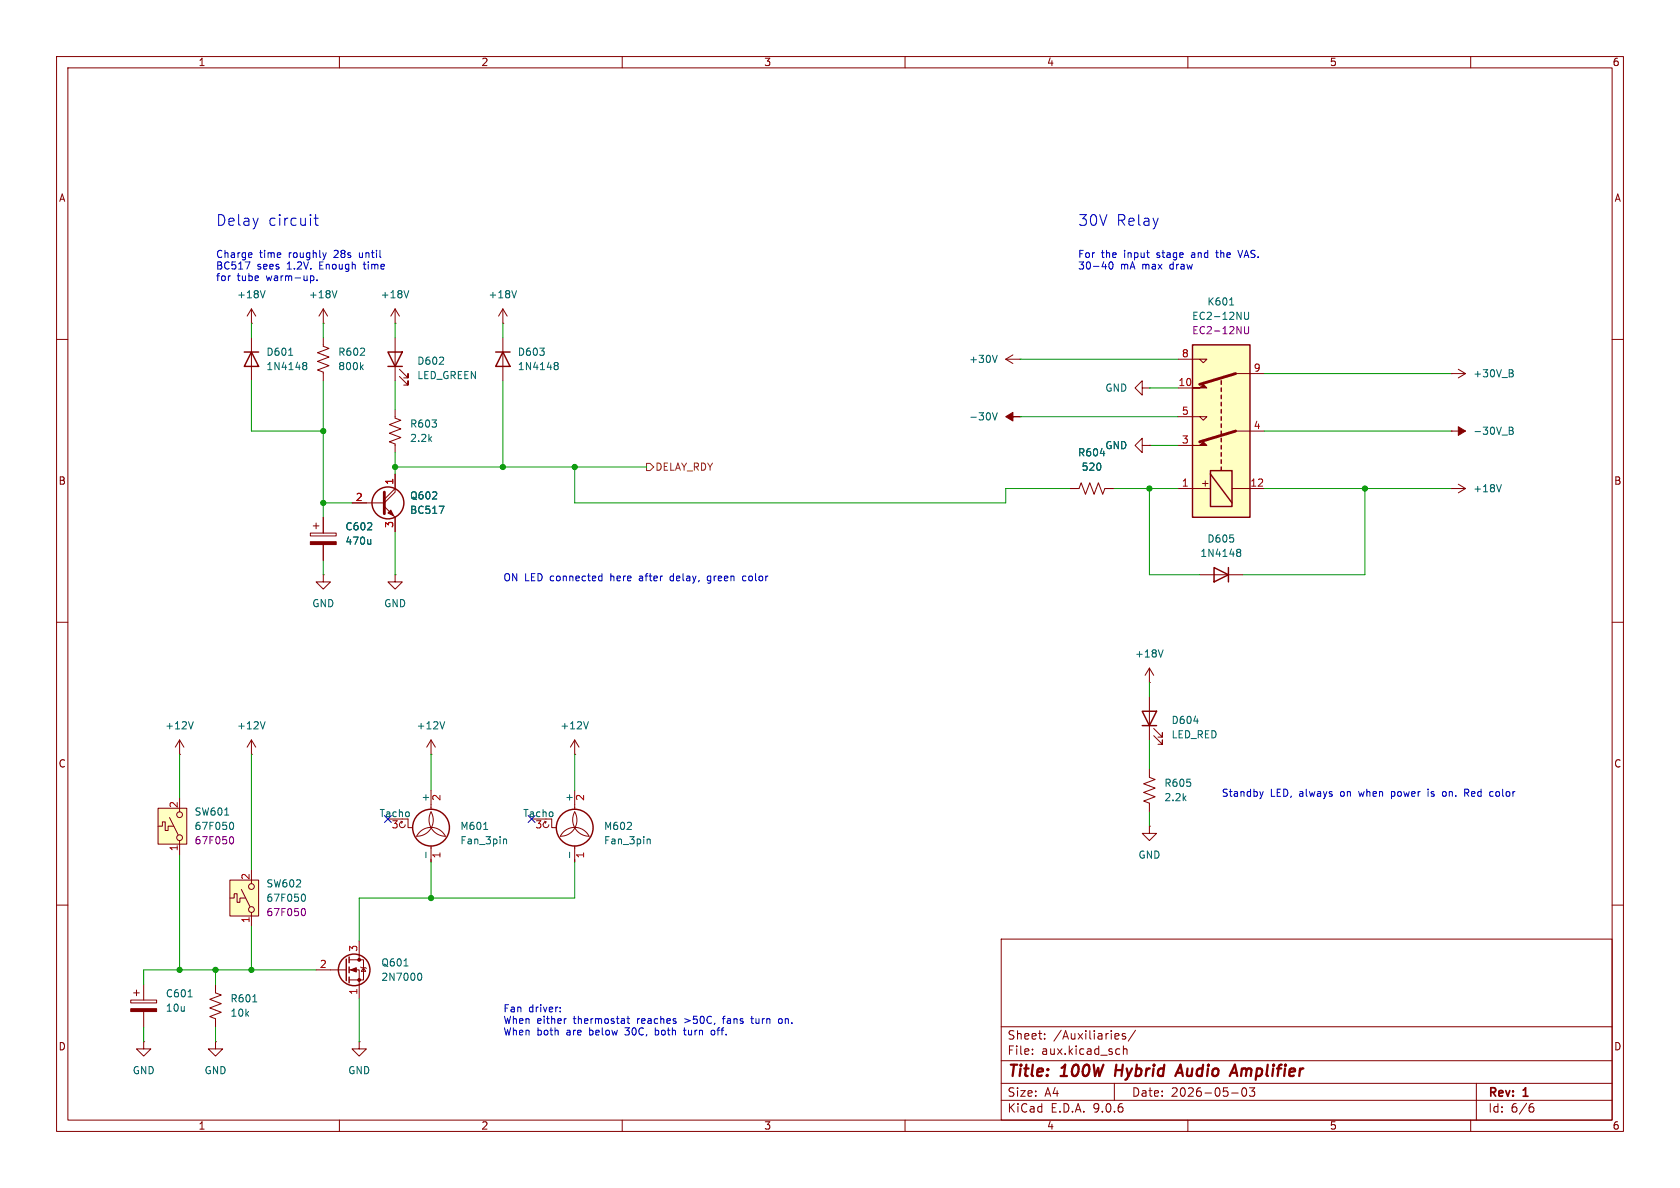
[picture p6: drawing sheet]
<svg xmlns="http://www.w3.org/2000/svg" width="297mm" height="210mm" viewBox="0 0 297 210" stroke-linecap="round" stroke-linejoin="round" font-family="sans-serif">
<g fill="none" stroke="#840000" stroke-width=".18">
<path d="M10 10h277v190h-277zM12 12h273v186h-273zM60 10v2M110 10v2M160 10v2M210 10v2M260 10v2M44.4 59.7v7.6M10 60h2M285 60h2M10 110h2M57.1 101.6v1.3h1.3l-1.3 1.2-1.2-1.2h1.2"/>
<path d="M57.1 101.6h.1M285 110h2M31.7 133.4h.1M31.7 130.8l-.7 1.3M31.7 130.8l.8 1.3M31.7 130.8v2.6M76.2 139.7v3.4M101.6 133.4h.1M101.6 130.8l-.8 1.3M101.6 130.8l.8 1.3M101.6 130.8v2.6M70.9 145.2l.2 .1"/>
<path d="M71.1 145.3l-.3 .1-.2 .2 .2 .6 .5 .1 .2-.2 .1-.3M71.1 145.3l-.1 .2M72.1 144.8v1.5h.8M76.2 143.5a2.86 2.86 0 0 1-2.5 4.3 2.84 2.84 0 0 1 2.5-1.5 2.84 2.84 0 0 1 2.5 1.5 2.92 2.92 0 0 1-2.5-4.3zM76.2 149.6v2.8M10 160h2M177 166h108v32h-108zM285 160h2M60 198v2M110 198v2M160 198v2M177 194.5h108"/>
<path d="M177 191.5h108M177 187.5h108M177 181.5h108M182.5 186.3v.1M182.5 185.5v.1M184.7 183.6v.1M184.7 182.8v.1M197 191.5v3M197.6 182.7l.2 .4-.7 .1M197.7 183.6l-.1 .1M197.8 185.4l.2 .1M198 186.3l-.2 .1"/>
<path d="M198.6 184.9v1.5M198.6 185.5l.2-.1 .4 .1v.9M199 182.8l-.4-.1-.2 .2 .1 .2 .5 .2v.3h-.6M200.7 182.1l-1.2 2M210 198v2M217.7 193.2h1.2M219.7 192.4a.81 .81 0 0 0 .3 1.4l.2-.1 .2-.5-.2-.8M221.8 192.3l-.5 .6 .4 .1v.7l-.2 .1h-.4l-.2-.1M260 198v2M261 191.5v6.5M270.6 195.7h.4l.2 .3-.1 .5-.5 .1M271 195.1l-.4 .1"/>
</g>
<path d="M197.4 188.2l-.3 2M207.8 190.2l.9-2 .4 2M208 189.6h1M218.3 188.2l.4 2" fill="none" stroke="#840000" stroke-width=".4"/>
<g fill="none" stroke="#840000" stroke-width=".25">
<path d="M43.2 62.2h2.5M44.4 62.2l1.3 2.6h-2.5z"/>
<circle cx="76.2" cy="146.3" r="3.3"/>
</g>
<path d="M51 62.8h.8M53.6 64.6h.2M53.6 64.1h.4l.2 .1v.2l-.2 .2M53.8 64.6h.2M53.8 64.6l-.2 .1M54 64.6l.2 .3v.3l-.2 .1h-.4M34.2 127.6l-.5 1.2M104 127.6l-.4 1.2M75.3 150.6v1M85.5 146.6h.7M89.1 148.4h.4l.1 .8" fill="none" stroke="#006464" stroke-width=".18"/>
<path d="M27.9 142.9h5.1v6.3h-5.1z" fill="#ffffc2"/>
<g fill="none" stroke="#840000" stroke-width=".18">
<path d="M54.9 94.2h4.5v.5h-4.5zM55.4 93h1M55.9 92.5v1M57.1 91.4v2.8M57.1 96.3v2.8M67.9 89.5l1.9 1.9v2.6M69.8 86.4v.6l-1.9 1.9h-5.7M69.8 86.4l-1.9 1.9M69.8 83.8v2.6M69.8 101.6v1.3h1.3l-1.3 1.2-1.2-1.2h1.2M69.8 101.6h.1M44.4 133.4h.1"/>
<path d="M44.4 130.8l-.7 1.3M44.4 130.8l.8 1.3M44.4 130.8v2.6M27.9 142.9h5.1v6.3h-5.1zM27.9 146.1h.8v-.8h.5v1.5h.5v-.7h1M30 144.5l1.5 3.1M31.7 141v2.5M31.7 148.6v2.5"/>
<circle cx="31.8" cy="148.1" r=".51"/>
<circle cx="31.8" cy="144" r=".51"/>
</g>
<path d="M65.5 95.4v.8M65.5 96.1l-.1 .1M77.6 89.5h.9l-.6 1.2M46.9 127.6l-.5 1.2M39.7 144.1h.7M40.8 145.4h.1a.68 .68 0 0 1 .4 .6 .68 .68 0 0 1-.4 .6h-.1" fill="none" stroke="#006464" stroke-width=".18"/>
<path d="M40.8 148l.1-.1a.68 .68 0 0 1 .4 .6 .68 .68 0 0 1-.4 .7l-.1-.1" fill="none" stroke="#840084" stroke-width=".18"/>
<g fill="#840000" stroke="#840000" stroke-width=".18">
<path d="M54.9 95.8h4.5v.5h-4.5z"/>
<path d="M68.6 90.7l.5-.5 .5 1z"/>
</g>
<path d="M67.9 87v3.8" fill="none" stroke="#840000" stroke-width=".51"/>
<circle cx="68.6" cy="88.9" r="2.82" fill="none" stroke="#840000" stroke-width=".25"/>
<path d="M210.8 61h10.2v30.4h-10.2z" fill="#ffffc2"/>
<g fill="none" stroke="#840000" stroke-width=".25">
<path d="M68.6 62.2h2.5l-1.3 2.6zM68.6 64.8h2.5M87.6 62.2h2.6M88.9 62.2l1.3 2.6h-2.6zM210.8 61h10.2v30.4h-10.2zM215.9 67.3v.6M215.9 68.6v.6M215.9 69.9v.6M215.9 71.1v.7M215.9 72.4v.6M215.9 73.7v.6M215.9 74.9v.7"/>
<path d="M215.9 76.2v.6M215.9 77.5v.6M215.9 78.7v.7M214 83.2h3.8v6.3h-3.8zM214 83.8l3.8 5.1M215.9 80v.6M215.9 81.3v.6M215.9 82.6v.6M214.6 100.3l2.6 1.3-2.6 1.3zM217.2 100.3v2.6M201.9 125.7h2.6l-1.3 2.6zM201.9 128.3h2.6"/>
<path d="M61.2 169.5v3.9M61.7 169.2v1M61.7 170.9v1.1M61.7 172.7v1"/>
<circle cx="101.6" cy="146.3" r="3.3"/>
<circle cx="62.6" cy="171.4" r="2.79"/>
</g>
<g fill="none" stroke="#840000" stroke-width=".18">
<path d="M44.4 57.2h.1M44.4 54.6l-.7 1.3M44.4 54.6l.8 1.3M44.4 54.6v2.6M57.1 59.7v1.5l1.1 .4-2.1 .8 2.1 .7-2.1 .8 2.1 .7-2.1 .8 1 .4v1.5M57.1 57.2h.1M57.1 54.6v2.6M57.1 54.6l-.7 1.3M57.1 54.6l.8 1.3M69.8 57.2h.1M69.8 54.6v2.6M69.8 59.7v7.6"/>
<path d="M69.8 54.6l-.7 1.3M69.8 54.6l.8 1.3M88.9 57.2h.1M88.9 54.6l-.8 1.3M88.9 54.6l.8 1.3M88.9 54.6v2.6M88.9 59.7v7.6M69.8 72.4v1.5l1.1 .4-2.1 .8 2.1 .7-2.1 .8 2.1 .7-2.1 .8 1 .4v1.5M70.6 66.5l1.5 1.6v-.8v.8h-.7M70.6 65.3l1.5 1.5v-.8v.8h-.7M177.8 63.5h2.5M177.8 63.5l1.3 .8"/>
<path d="M179.1 62.7l-1.3 .8M180.3 63.5h.1M180.3 73.7h.1M201.9 78.7v-1.2l-1.2 1.2 1.2 1.3v-1.3h1.3M201.9 68.6v-1.3l-1.2 1.3 1.2 1.3v-1.3h1.3M203.2 78.7h.1M203.2 68.6h.1M208.3 73.7h5.1l-.7 .6-.6-.6M208.3 63.5h5.1l-.7 .6-.6-.6M208.3 78.7h2.5M208.3 68.6h2.5M218.4 76.2h5.1"/>
<path d="M218.4 66h5.1M256.5 66h.1M256.5 76.2h.1M256.5 76.2h2.6M256.5 66h2.6M257.8 65.3l1.3 .7M259.1 66l-1.3 .8M189.2 86.4h1.6l.3-1.1 .8 2.1 .8-2.1 .7 2.1 .8-2.1 .7 2.1 .4-1h1.5M208.3 86.4h5.7M217.8 86.4h5.7M256.5 86.4h.1M256.5 86.4h2.6"/>
<path d="M257.8 85.6l1.3 .8M259.1 86.4l-1.3 .7M203.2 118.1l-.8 1.3M203.2 118.1l.8 1.3M203.2 118.1v2.6M212.1 101.6h7.6M101.6 139.7v3.4M203.2 120.7h.1M203.2 135.9v1.5l1 .4-2 .8 2 .7-2 .8 2 .7-2 .8 1 .4v1.5M203.2 123.2v7.6M204 130l1.5 1.6v-.8v.8h-.8M204 128.8l1.5 1.5v-.8v.8h-.8"/>
<path d="M96.3 145.2l.2 .1M96.5 145.3l-.3 .1-.2 .2 .2 .6 .5 .1 .2-.2 .1-.3M96.5 145.3l-.1 .2M97.5 144.8v1.5h.8M101.6 143.5a2.86 2.86 0 0 1-2.5 4.3 2.84 2.84 0 0 1 2.5-1.5 2.84 2.84 0 0 1 2.5 1.5 2.92 2.92 0 0 1-2.5-4.3zM101.6 149.6v2.8M23.1 176.8h4.6v.5h-4.6zM23.6 175.5h1M24.1 175v1M25.4 174v2.8M25.4 178.8v2.8M38.1 174v1.5l1 .4-2 .8 2 .7-2 .8 2 .7-2 .8 1 .4v1.5"/>
<path d="M55.9 171.5h5.3M61.7 169.7h2.6v3.5h-2.6M61.7 171.5h1.8v5M63.5 166.4v3.3M63.8 170.9l.1 .2h.7l.2 .1M64.3 171.1l.3 .6h-.7zM25.4 184.2v1.2h1.3l-1.3 1.3-1.3-1.3h1.3M25.4 184.2h.1M38.1 184.2v1.2h1.3l-1.3 1.3-1.3-1.3h1.3M38.1 184.2h.1M63.5 184.2v1.2h1.3l-1.3 1.3-1.3-1.3h1.3M63.5 184.2h.1"/>
</g>
<g fill="#840000" stroke="#840000" stroke-width=".18">
<path d="M210.8 78.7h1.3l.6-.6 .7 .6z"/>
<path d="M210.8 68.6h1.3l.6-.7 .7 .7z"/>
<path d="M177.8 73.7l1.3-.8v.8h1.2h-1.2v.7z"/>
<path d="M62 171.5l1-.4v.7z"/>
<path d="M257.8 75.4l1.3 .8-1.3 .8z"/>
<path d="M23.1 178.3h4.6v.5h-4.6z"/>
<circle cx="63.5" cy="169.7" r=".25"/>
<circle cx="63.5" cy="173.2" r=".25"/>
</g>
<path d="M218.4 76.2l-6.3 1.9M218.4 66l-6.3 1.9" fill="none" stroke="#840000" stroke-width=".51"/>
<g fill="none" stroke="#006464" stroke-width=".18">
<path d="M46.9 51.4l-.5 1.2M59.6 51.4l-.5 1.2M72.3 51.4l-.5 1.2M91.3 51.4l-.4 1.2M217.4 53.9h.7M220 55.2v1l.3 .3 .3-.1 .1-.2v-1M63.9 64.9l.3 .4M64.2 64.5l-.5 .5M98.1 64.6h.1M98.1 64.1h.3l.2 .1 .1 .2-.3 .2M98.2 64.6h.2M98.2 64.6l-.1 .1"/>
<path d="M98.4 64.6l.3 .3-.1 .3-.2 .1h-.3M175.5 73l.4 1.2 .4-1.2M176.3 62.8l-.4 1.3M266.8 75.5h.4l.3 .3-.3 .3 .3 .1v.3l-.2 .3h-.5zM266.8 76.1h.4M267.2 65.3l.3 .3-.3 .4 .3 .1v.3l-.2 .2h-.5M194.5 80.2h.8M218.7 97.6h.2M218.7 97.2l.4-.1 .2 .1v.2l-.2 .2M218.9 97.6h.2M218.9 97.6l-.2 .1M219.1 97.6l.2 .3v.3l-.2 .2-.4-.1"/>
<path d="M265.4 85.7l-.4 1.2M205.6 114.9l-.4 1.2M211.1 127.5h.7M100.7 150.6v1M114.5 148.4h.4l.1 .8M33.3 176.2h.7M44.7 177.1h.7M71.4 170.8h.7M74 172.1l.1-.1a.68 .68 0 0 1 .5 .7 .68 .68 0 0 1-.5 .6l-.1-.1"/>
</g>
<path d="M220 57.7v1.1l.3 .2 .3-.1 .1-.1v-1.1" fill="none" stroke="#840084" stroke-width=".18"/>
<path d="M40.6 155.6h5.1v6.3h-5.1z" fill="#ffffc2"/>
<g fill="none" stroke="#840000" stroke-width=".18">
<path d="M203.2 78.7h.1M57.1 91.4v2.8M57.1 96.3v2.8M62.2 88.9h2.6M69.8 83.8v2.6M69.8 91.4v2.6M189.2 86.4h1.3M195.6 86.4h1.2M76.2 133.4h.1M76.2 130.8l-.8 1.3M76.2 130.8l.8 1.3M76.2 130.8v2.6"/>
<path d="M40.6 155.6h5.1v6.3h-5.1zM40.6 158.8h.8v-.8h.5v1.5h.5v-.7h1M42.7 157.2l1.5 3.1M44.4 153.7v2.5M203.2 146.1v1.2h1.3l-1.3 1.3-1.3-1.3h1.3M203.2 146.1h.1M44.4 161.3v2.5"/>
<circle cx="44.5" cy="156.7" r=".51"/>
<circle cx="44.5" cy="160.8" r=".51"/>
</g>
<path d="M65.5 95.4v.8M65.5 96.1l-.1 .1M77.6 89.5h.9l-.6 1.2M194.5 80.2h.8M78.6 127.6l-.4 1.2M53.5 158.1h.1a.68 .68 0 0 1 .4 .6 .68 .68 0 0 1-.4 .6h-.1" fill="none" stroke="#006464" stroke-width=".18"/>
<path d="M53.5 160.7l.1-.1a.68 .68 0 0 1 .4 .6 .68 .68 0 0 1-.4 .7l-.1-.1" fill="none" stroke="#840084" stroke-width=".18"/>
<path d="M114.3 81.9h.6l.7 .7-.7 .6h-.6z" fill="none" stroke="#725600" stroke-width=".18"/>
<g fill="none" stroke="#009600" stroke-width=".18">
<path d="M44.4 57.2v2.5M57.1 57.2v2.5M69.8 57.2v2.5M88.9 57.2v2.5M44.4 67.3v8.9h12.7M57.1 67.3v24.1M69.8 67.3v5.1M88.9 67.3v15.3M180.3 63.5h28M180.3 73.7h28M203.2 78.7h5.1M203.2 68.6h5.1"/>
<path d="M223.5 76.2h33M223.5 66h33M57.1 99.1v2.5M57.1 88.9h5.1M69.8 80v3.8M69.8 94v7.6M69.8 82.6h44.5M101.6 82.6v6.3h76.2v-2.5h11.4M196.8 86.4h11.5M203.2 86.4v15.2h8.9M223.5 86.4h33M241.3 86.4v15.2h-21.6"/>
<path d="M31.7 133.4v7.6M44.4 133.4v20.3M76.2 133.4v6.3M101.6 133.4v6.3M203.2 120.7v2.5M203.2 130.8v5.1M31.7 151.1v20.4M76.2 152.4v6.4M101.6 152.4v6.4h-38.1v7.6M203.2 143.5v2.6M38.1 171.5v2.5M44.4 163.8v7.7"/>
<path d="M55.9 171.5h-30.5v2.5M63.5 176.5v7.7M25.4 181.6v2.6M38.1 181.6v2.6"/>
</g>
<path d="M68 144.2l1.2 1.2M69.2 144.2l-1.2 1.2M93.4 144.2l1.2 1.2M94.6 144.2l-1.2 1.2" fill="none" stroke="#000084" stroke-width=".18"/>
<g fill="none" stroke="#0000c2" stroke-width=".18">
<path d="M55.5 38.6h.8M55.8 37.9v1.7l.1 .1 .4 .1M44.2 46.3l-.6 1.3M44.4 44.7l.1 .3-.6 .1M44.5 45.5h-.1M55 48.8h.4l.1 .2-.1 .5-.4 .1M56 49.5v.1M57.7 44.7l-.3 .8M194.8 47.1h.8M196.1 46.5l-.1 .6 .2 .3 .1 .2 .4-.3v-.8M214.9 44.7h.5M215.1 44.3l.1 1.2"/>
<path d="M218.8 44.3l.5 1.2M105.9 102.6h.5M105.9 101.9h.5M106.4 101.4v1.3M118.6 101.9l-.1 .2 .1 .5M125.1 103l.3 .1M125.5 101.8l-.3 .1-.2 .2 .1 .5 .4 .1M131.9 101.9l-.4-.1-.2 .3 .1 .5h.5M222.7 139.9l.3 .9M223.3 139.9l-.3 .9M246 139.9v1.3M246.1 139.9l-.1 .1"/>
<path d="M252.5 139.5v.1M252.5 139.9v.9M255.6 140l-.4-.1-.1 .1M263.8 139.9l.2 .1M223 140.8l-.1 .3M246 140.7l.1 .1M255.1 140.7l.1 .1 .4-.1M258.9 140.2l.6-.1 .2-.2-.1-.3-.7-.1v1.3M259.2 140.2l.5 .6M264 140.7l-.2 .1M99 178.8v.1M99 178.1v.1"/>
<path d="M111 179.6v1.1l.3 .2M127.9 179.7v1.2M132.9 179.6v1.1l.3 .2M100.1 180.1h-.2M110.8 180.1h.5M115.9 181.7v1.3M115.9 182.9l.1 .1M116 182.1l-.1 .1M120.8 182.1h.5M121 181.7v1.1l.3 .2M125.8 182.2l-.1 .2 .1 .4 .2 .2 .3-.1M127.7 180.1h.5"/>
<path d="M132.7 180.1h.5M138.2 180.1h-.3l-.3 .2 .1 .5 .2 .1h.3"/>
</g>
<g fill="#009600" stroke="#009600" stroke-width=".18">
<circle cx="38.1" cy="171.5" r=".46"/>
<circle cx="76.2" cy="158.8" r=".46"/>
<circle cx="31.7" cy="171.5" r=".46"/>
<circle cx="44.4" cy="171.5" r=".46"/>
<circle cx="203.2" cy="86.4" r=".46"/>
<circle cx="241.3" cy="86.4" r=".46"/>
<circle cx="57.1" cy="76.2" r=".46"/>
<circle cx="57.1" cy="88.9" r=".46"/>
<circle cx="69.8" cy="82.6" r=".46"/>
<circle cx="88.9" cy="82.6" r=".46"/>
<circle cx="101.6" cy="82.6" r=".46"/>
</g>
<g font-size="2.8" fill="#840000">
<text x="178" y="190.9">Title:</text>
<text x="187.7" y="190.9">100W</text>
<text x="198" y="190.9">Hybrid</text>
<text x="209.7" y="190.9">Audio</text>
<text x="220.2" y="190.9">Amplifier</text>
</g>
<g font-size="2.7" fill="#0000c2">
<text x="38.1" y="40.2">Delay</text>
<text x="47.3" y="40.2">circuit</text>
<text x="190.5" y="40.2">30V</text>
<text x="197.3" y="40.2">Relay</text>
</g>
<g font-size="2.1" fill="#840000">
<text x="178" y="184">Sheet:</text>
<text x="186.2" y="184">/Auxiliaries/</text>
<text x="178" y="186.7">File:</text>
<text x="184.1" y="186.7">aux.kicad_sch</text>
<text x="178" y="196.9">KiCad</text>
<text x="178" y="194.1">Size:</text>
<text x="184.7" y="194.1">A4</text>
<text x="185.7" y="196.9">E.D.A.</text>
<text x="193.3" y="196.9">9.0.6</text>
<text x="200" y="194.1">Date:</text>
<text x="207" y="194.1">2026-05-03</text>
<text x="263" y="194.3">Rev:</text>
<text x="263" y="196.9">Id:</text>
<text x="267.1" y="196.9">6/6</text>
<text x="269.4" y="194.3">1</text>
</g>
<g font-size="1.8" fill="#840000">
<text x="35" y="11.9">1</text>
<text x="85" y="11.9">2</text>
<text x="135" y="11.9">3</text>
<text x="185" y="11.9">4</text>
<text x="235" y="11.9">5</text>
<text x="285" y="11.9">6</text>
<text x="10.3" y="35.9">A</text>
<text x="285.3" y="35.9">A</text>
<text x="10.3" y="85.9">B</text>
<text x="213.8" y="86.4" transform="rotate(-90 213.8 86.4)">+</text>
<text x="285.3" y="85.9">B</text>
<text x="10.3" y="135.9">C</text>
<text x="285.3" y="135.9">C</text>
<text x="10.3" y="185.9">D</text>
<text x="285.3" y="185.9">D</text>
<text x="35" y="199.9">1</text>
<text x="85" y="199.9">2</text>
<text x="135" y="199.9">3</text>
<text x="185" y="199.9">4</text>
<text x="235" y="199.9">5</text>
<text x="285" y="199.9">6</text>
</g>
<g font-size="1.8" fill="#0000c2">
<text x="38.1" y="45.9">Charge</text>
<text x="38.1" y="48">BC517</text>
<text x="45.4" y="48">sees</text>
<text x="45.9" y="45.9">time</text>
<text x="50.8" y="48">1.2V.</text>
<text x="51.1" y="45.9">roughly</text>
<text x="56.7" y="48">Enough</text>
<text x="59.3" y="45.9">28s</text>
<text x="63.9" y="45.9">until</text>
<text x="64.8" y="48">time</text>
<text x="190.5" y="45.9">For</text>
<text x="190.5" y="48">30-40</text>
<text x="194.7" y="45.9">the</text>
<text x="198.1" y="48">mA</text>
<text x="198.8" y="45.9">input</text>
<text x="202" y="48">max</text>
<text x="204.8" y="45.9">stage</text>
<text x="207.1" y="48">draw</text>
<text x="211.1" y="45.9">and</text>
<text x="215.7" y="45.9">the</text>
<text x="219.8" y="45.9">VAS.</text>
<text x="38.1" y="50">for</text>
<text x="41.9" y="50">tube</text>
<text x="47.2" y="50">warm-up.</text>
<text x="88.9" y="103.1">ON LED connected</text>
<text x="108.2" y="103.1">here</text>
<text x="113.5" y="103.1">after</text>
<text x="119.1" y="103.1">delay,</text>
<text x="125.9" y="103.1">green</text>
<text x="132.4" y="103.1">color</text>
<text x="215.9" y="141.2">Standby</text>
<text x="224.6" y="141.2">LED,</text>
<text x="229.8" y="141.2">always</text>
<text x="237.3" y="141.2">on</text>
<text x="240.7" y="141.2">when</text>
<text x="246.6" y="141.2">power</text>
<text x="253.3" y="141.2">is</text>
<text x="256.1" y="141.2">on.</text>
<text x="260.2" y="141.2">Red</text>
<text x="264.8" y="141.2">color</text>
<text x="88.9" y="179.3">Fan</text>
<text x="93.5" y="179.3">driver:</text>
<text x="88.9" y="181.3">When</text>
<text x="88.9" y="183.4">When</text>
<text x="94.9" y="181.3">either</text>
<text x="94.9" y="183.4">both</text>
<text x="100.3" y="183.4">are</text>
<text x="101.5" y="181.3">thermostat</text>
<text x="104.4" y="183.4">below</text>
<text x="111" y="183.4">30C,</text>
<text x="112.9" y="181.3">reaches</text>
<text x="116.5" y="183.4">both</text>
<text x="121.5" y="181.3">&gt;50C,</text>
<text x="121.8" y="183.4">turn</text>
<text x="126.8" y="183.4">off.</text>
<text x="128.5" y="181.3">fans</text>
<text x="133.7" y="181.3">turn</text>
<text x="138.7" y="181.3">on.</text>
</g>
<g font-size="1.8" fill="#006464">
<text x="41.8" y="52.9">+18V</text>
<text x="54.5" y="52.9">+18V</text>
<text x="67.2" y="52.9">+18V</text>
<text x="86.3" y="52.9">+18V</text>
<text x="210.7" y="56.7">EC2-12NU</text>
<text x="213.3" y="54.2">K601</text>
<text x="47" y="63.1">D601</text>
<text x="47" y="65.6">1N4148</text>
<text x="59.7" y="63.1">R602</text>
<text x="59.7" y="65.6">800k</text>
<text x="73.7" y="64.7">D602</text>
<text x="91.4" y="63.1">D603</text>
<text x="91.4" y="65.6">1N4148</text>
<text x="171.2" y="64.4">+30V</text>
<text x="73.7" y="67.2">LED_GREEN</text>
<text x="195.3" y="69.4">GND</text>
<text x="260.4" y="66.9">+30V_B</text>
<text x="72.4" y="75.8">R603</text>
<text x="171.2" y="74.5">-30V</text>
<text x="260.4" y="77.1">-30V_B</text>
<text x="72.4" y="78.3">2.2k</text>
<text x="190.5" y="80.9">R604</text>
<text x="191.1" y="83.4">520</text>
<text x="195.3" y="79.6">GND</text>
<text x="72.4" y="88.5">Q602</text>
<text x="260.4" y="87.2">+18V</text>
<text x="61" y="94">C602</text>
<text x="72.4" y="91">BC517</text>
<text x="61" y="96.5">470u</text>
<text x="212.1" y="98.7">1N4148</text>
<text x="213.3" y="96.1">D605</text>
<text x="55.1" y="107.5">GND</text>
<text x="67.8" y="107.5">GND</text>
<text x="200.6" y="116.4">+18V</text>
<text x="29.1" y="129.1">+12V</text>
<text x="41.8" y="129.1">+12V</text>
<text x="73.6" y="129.1">+12V</text>
<text x="99" y="129.1">+12V</text>
<text x="207" y="128.2">D604</text>
<text x="207" y="130.7">LED_RED</text>
<text x="205.7" y="139.3">R605</text>
<text x="205.7" y="141.8">2.2k</text>
<text x="34.3" y="146.9">67F050</text>
<text x="34.3" y="144.4">SW601</text>
<text x="67" y="144.5">Tacho</text>
<text x="81.3" y="146.9">M601</text>
<text x="81.3" y="149.5">Fan_3pin</text>
<text x="92.4" y="144.5">Tacho</text>
<text x="106.7" y="146.9">M602</text>
<text x="106.7" y="149.5">Fan_3pin</text>
<text x="201.2" y="152">GND</text>
<text x="47" y="159.6">67F050</text>
<text x="47" y="157.1">SW602</text>
<text x="67.3" y="171">Q601</text>
<text x="67.3" y="173.6">2N7000</text>
<text x="29.2" y="176.5">C601</text>
<text x="29.2" y="179">10u</text>
<text x="40.6" y="177.4">R601</text>
<text x="40.6" y="179.9">10k</text>
<text x="23.4" y="190.1">GND</text>
<text x="36.1" y="190.1">GND</text>
<text x="61.5" y="190.1">GND</text>
</g>
<g font-size="1.8" fill="#840084">
<text x="210.7" y="59.3">EC2-12NU</text>
<text x="34.3" y="149.5">67F050</text>
<text x="47" y="162.2">67F050</text>
</g>
<g font-size="1.8" fill="#a90000">
<text x="208.8" y="63.2">8</text>
<text x="221.5" y="65.8">9</text>
<text x="208.2" y="68.3">10</text>
<text x="208.8" y="73.4">5</text>
<text x="221.5" y="75.9">4</text>
<text x="208.8" y="78.5">3</text>
<text x="62.8" y="88.6">2</text>
<text x="69.6" y="85.8" transform="rotate(-90 69.6 85.8)">1</text>
<text x="208.8" y="86.1">1</text>
<text x="220.9" y="86.1">12</text>
<text x="69.6" y="93.4" transform="rotate(-90 69.6 93.4)">3</text>
<text x="31.5" y="142.9" transform="rotate(-90 31.5 142.9)">2</text>
<text x="75.9" y="141.9" transform="rotate(-90 75.9 141.9)">+</text>
<text x="78.2" y="141.7" transform="rotate(-90 78.2 141.7)">2</text>
<text x="101.3" y="141.9" transform="rotate(-90 101.3 141.9)">+</text>
<text x="103.6" y="141.7" transform="rotate(-90 103.6 141.7)">2</text>
<text x="69.1" y="146.8">3</text>
<text x="94.5" y="146.8">3</text>
<text x="31.5" y="150.6" transform="rotate(-90 31.5 150.6)">1</text>
<text x="44.2" y="155.6" transform="rotate(-90 44.2 155.6)">2</text>
<text x="78.2" y="151.8" transform="rotate(-90 78.2 151.8)">1</text>
<text x="103.6" y="151.8" transform="rotate(-90 103.6 151.8)">1</text>
<text x="44.2" y="163.3" transform="rotate(-90 44.2 163.3)">1</text>
<text x="56.4" y="171.2">2</text>
<text x="63.2" y="168.3" transform="rotate(-90 63.2 168.3)">3</text>
<text x="63.2" y="176" transform="rotate(-90 63.2 176)">1</text>
</g>
<text font-size="1.8" fill="#725600" x="115.8" y="83.4">DELAY_RDY</text>
</svg>
